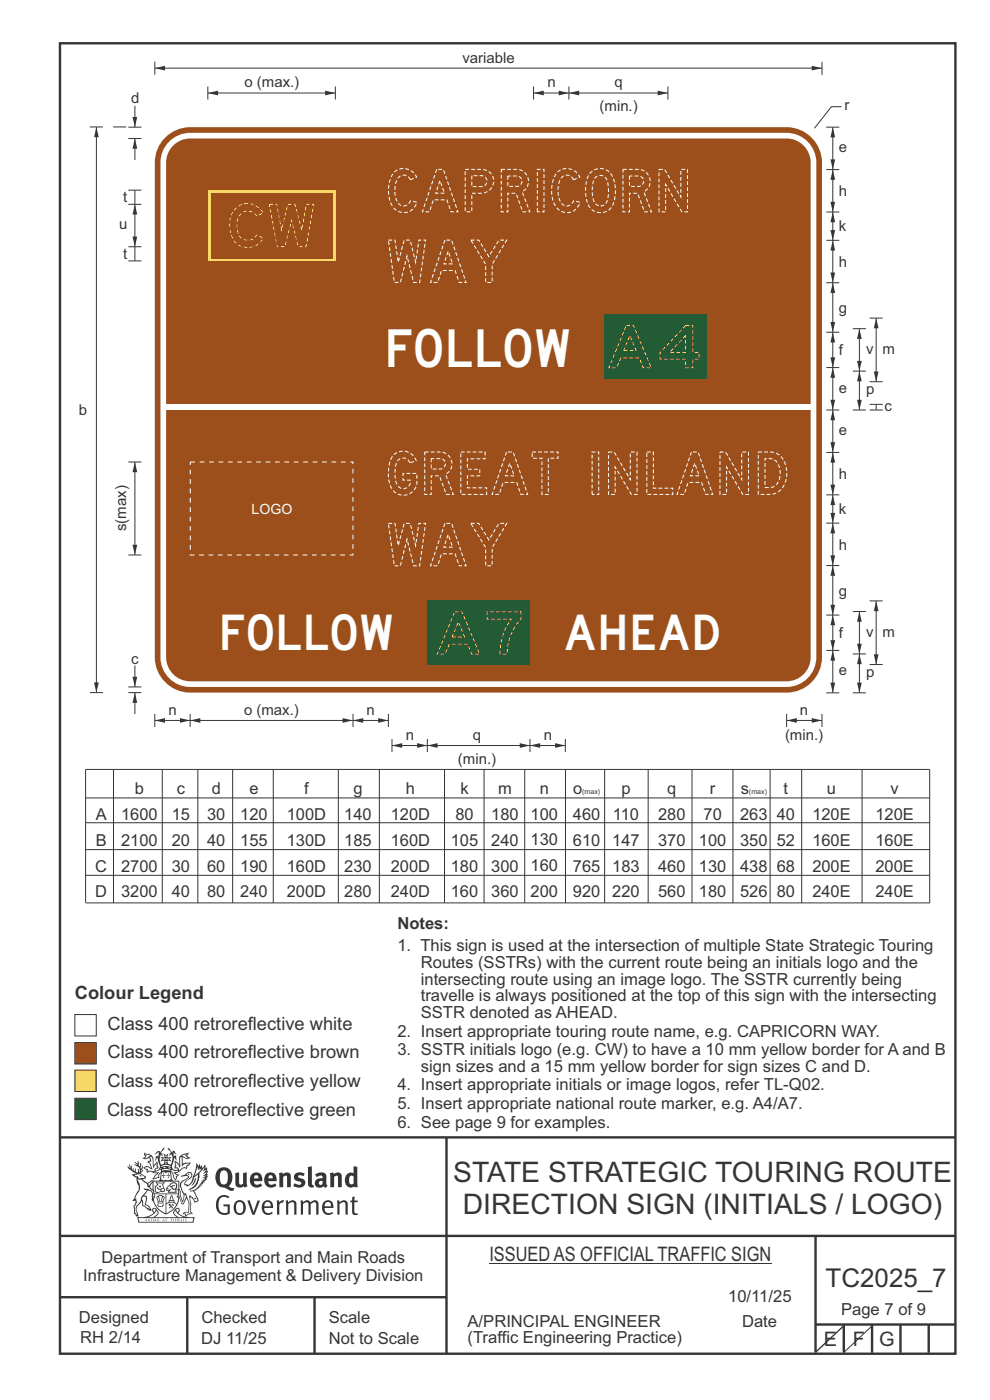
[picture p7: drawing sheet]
<svg xmlns="http://www.w3.org/2000/svg" width="210mm" height="297mm" viewBox="0 0 210 297" stroke-linecap="round" stroke-linejoin="round" font-family="sans-serif">
<path d="M12.7 9.2h190v278h-190zM12.7 241.3h190M94.7 241.4v45.8M12.7 275.2h82M12.7 262.2h190.1M39.7 275.2v12M66.7 275.2v12M173 262.1v24.9" fill="none" stroke="#373435" stroke-width=".51"/>
<g fill="#373435">
<path d="M47 248.4a2.55 2.55 0 0 0 0 2.7l.3 .2a.81 .81 0 0 0 1-1v-.5a1.04 1.04 0 0 0-1.1-1.5zM46.3 248.1a1.82 1.82 0 0 1 2.1-.2 1.82 1.82 0 0 1 .9 1.8 2.29 2.29 0 0 1-.8 2l.7 .3h.5l-.2 .6a2.87 2.87 0 0 1-2-.7 2.12 2.12 0 0 1-1.7-3.1z" fill-rule="evenodd"/>
<path d="M49.9 248.9l.8-.2v2a.46 .46 0 0 0 .3 .6 .46 .46 0 0 0 .6-.3v-2.1l.7-.2v2.4l.2 .5-.5 .3-.3-.3a1.02 1.02 0 0 1-1.2 .3 1.02 1.02 0 0 1-.6-1.1z" fill-rule="evenodd"/>
<path d="M54 249.5l-.1 .5h.9a.49 .49 0 0 0-.2-.6 .49 .49 0 0 0-.6 .1zM53.4 249.1a1.34 1.34 0 0 1 1.6-.2 1.34 1.34 0 0 1 .6 1.5v.2h-1.7a.77 .77 0 0 0 .5 .8 .77 .77 0 0 0 .9-.4l.3 .5a1.59 1.59 0 0 1-2 .2 1.59 1.59 0 0 1-.5-2.1z" fill-rule="evenodd"/>
<path d="M57 249.5l-.1 .5h1a.49 .49 0 0 0-.2-.6 .49 .49 0 0 0-.7 .1zM56.4 249.1a1.34 1.34 0 0 1 1.6-.2 1.34 1.34 0 0 1 .7 1.5v.2h-1.8a.77 .77 0 0 0 .5 .8 .77 .77 0 0 0 .9-.4l.4 .5a1.59 1.59 0 0 1-2.1 .2 1.59 1.59 0 0 1-.5-2.1z" fill-rule="evenodd"/>
<path d="M59.2 248.9l.7-.2 .1 .4a.95 .95 0 0 1 1-.3 .95 .95 0 0 1 .7 .8v2.3h-.8v-2.3a.46 .46 0 0 0-.8 .1v2.2h-.8z" fill-rule="evenodd"/>
<path d="M62.6 249.1a1.75 1.75 0 0 1 2-.1l-.2 .5-.6-.2a.43 .43 0 0 0-.6 .3l.4 .3a1.04 1.04 0 0 1 1.2 1.1 1.04 1.04 0 0 1-1.4 1l-1.2-.4 .3-.6 1 .4 .4-.4a.88 .88 0 0 0-1-.5l-.4-.2-.1-.4z" fill-rule="evenodd"/>
<path d="M65.3 247.6l.8-.2 .1 3.8 .3 .2 .1 .4a.88 .88 0 0 1-1 0 .88 .88 0 0 1-.3-1z" fill-rule="evenodd"/>
<path d="M67.8 250.6a.43 .43 0 0 0-.1 .7 .43 .43 0 0 0 .7-.1v-.7zM66.8 249.1a1.7 1.7 0 0 1 2.4 .1v1.9l.3 .4-.4 .5-.5-.4a1.03 1.03 0 0 1-1.7-.1 1.03 1.03 0 0 1 .8-1.5h.7v-.4a.8 .8 0 0 0-1.2 .1z" fill-rule="evenodd"/>
<path d="M70 248.9l.7-.2 .1 .4a.95 .95 0 0 1 1-.3 .95 .95 0 0 1 .7 .8v2.3h-.8v-2.3a.46 .46 0 0 0-.8 .1v2.2h-.8z" fill-rule="evenodd"/>
<path d="M74.3 249.5a1.48 1.48 0 0 0 0 1.7h.5l.2-.1v-1.5l-.3-.2zM75 247.4l.8 .1 .1 4.4h-.7l-.1-.2a1.26 1.26 0 0 1-1.4 0 1.26 1.26 0 0 1-.5-1.3 1.29 1.29 0 0 1 .4-1.4 1.29 1.29 0 0 1 1.4-.1z" fill-rule="evenodd"/>
<path d="M46.4 253.9a1.72 1.72 0 0 1 2.3 0l-.3 .3a1.24 1.24 0 0 0-1.4-.2 1.24 1.24 0 0 0-.6 1.4 1.49 1.49 0 0 0 1.2 1.9l.7-.1v-1.3h-.8l-.1-.4h1.3v1.9a1.93 1.93 0 0 1-2.2 0 1.93 1.93 0 0 1-.7-2.2l.2-.8z" fill-rule="evenodd"/>
<path d="M50.4 255.1a1.65 1.65 0 0 0 .2 2.2 .99 .99 0 0 0 1-1.4 .78 .78 0 0 0-.4-.8 .78 .78 0 0 0-.8 0zM50 254.9a1.33 1.33 0 0 1 1.6-.1 1.33 1.33 0 0 1 .5 1.4 1.31 1.31 0 0 1-1.3 1.6 1.31 1.31 0 0 1-1.2-1.6v-.6z" fill-rule="evenodd"/>
<path d="M52.5 254.7l.4-.1 .9 2.6 .8-2.5h.5l-1.1 3h-.5z" fill-rule="evenodd"/>
<path d="M56.3 255.2l-.2 .7h1.3a.7 .7 0 0 0-.3-.8 .7 .7 0 0 0-.8 .1zM55.9 255a1.22 1.22 0 0 1 1.5-.2 1.22 1.22 0 0 1 .5 1.5h-1.8a.93 .93 0 0 0 .5 1 .93 .93 0 0 0 1.1-.2l.2 .3a1.43 1.43 0 0 1-1.8 .1 1.43 1.43 0 0 1-.6-1.7z" fill-rule="evenodd"/>
<path d="M58.7 254.7l.4-.1 .1 .5 .4-.4 .6-.1-.2 .5a.66 .66 0 0 0-.8 .7v1.9h-.4z" fill-rule="evenodd"/>
<path d="M60.6 254.7l.4-.1 .1 .5a.94 .94 0 0 1 1-.5 .94 .94 0 0 1 .8 .8v2.3h-.5l-.1-2.5a.81 .81 0 0 0-1.2 .3v2.2h-.4z" fill-rule="evenodd"/>
<path d="M63.7 254.7l.5-.1 .1 .5 .4-.3a.78 .78 0 0 1 1.1 .3 .9 .9 0 0 1 1-.5 .9 .9 0 0 1 .8 .8v2.3h-.5l-.1-2.5a.67 .67 0 0 0-1.1 .3v2.2h-.5v-2.4l-.4-.3-.7 .4v2.3h-.5z" fill-rule="evenodd"/>
<path d="M69 255.2l-.1 .7h1.3a.7 .7 0 0 0-.3-.8 .7 .7 0 0 0-.9 .1zM68.7 255a1.22 1.22 0 0 1 1.5-.2 1.22 1.22 0 0 1 .5 1.5h-1.8a.93 .93 0 0 0 .4 1 .93 .93 0 0 0 1.2-.2l.1 .3a1.44 1.44 0 0 1-1.7 .1 1.44 1.44 0 0 1-.6-1.7z" fill-rule="evenodd"/>
<path d="M71.4 254.7l.5-.1 .1 .5a.94 .94 0 0 1 1-.5 .94 .94 0 0 1 .8 .8v2.3h-.5l-.1-2.5a.81 .81 0 0 0-1.2 .3v2.2h-.4z" fill-rule="evenodd"/>
<path d="M74.7 253.9l.5-.1v.9h.7l-.1 .3h-.6v2.2l.1 .2h.5l.1 .3a.75 .75 0 0 1-1.2-.6v-2.1h-.4v-.3h.4z" fill-rule="evenodd"/>
<path d="M30.8 244.9l1.1 .3-.9 .5h-.4l.6-.5zM31.8 245.4h.2a2.44 2.44 0 0 1 .4 1.9l.1 .5 .7-1-.1 .6 .3 .3a.57 .57 0 0 0-.6 .7l-1-.1-.5 .2 .2-.5-.8-.3 .7-.1 .9 .5 .1-.1-.6-1.3-.2-.2h.5zM30.7 244.4l-.1 .5 .2 .4-.6 .4a1.04 1.04 0 0 0 1.4-.1l.2 .6-.3 .1-.2 .4a.94 .94 0 0 1 .8 1.1l-.2-.1a1.16 1.16 0 0 0-1.5-.1l.3 .4 .4 .2 .1 .5 .2 .1 .1-.2a.94 .94 0 0 1 1.1 .2l.8 .1-1.2 1.2a1.13 1.13 0 0 0 1.2-.2l.4-.1-.1-.4 .5-.8a.83 .83 0 0 0-.6 1.1l-.3-.1-.7 .4 1.1-1.4-.5 .1-.5-.1 1.3-.5-.1-.1-.9 .4v-.3l.2-.2 .3 .1 .1-.3-.2-.4v-.6l-.1-.4-.7 1v-.7a1.42 1.42 0 0 0-1.6-1.8z" fill-rule="evenodd"/>
<path d="M38.5 245.2l.5-.2 .7-.1-.6 .3 .8 .5h-.3zM38.3 245.5l.2-.1 .1 2a1.69 1.69 0 0 1 1.6-.6l-.8 .5 .1 .5a1.1 1.1 0 0 0-1.5 .6l-.1-.5-.2-.2h-.5l.3-.4-.3-.7a1.42 1.42 0 0 1 .8 1.1l.2-.1zM37.1 246.2l.1 1-.2 .3 .1 .4h.5l.1 .2a.96 .96 0 0 1-1.1-.1l-.1 .1a1.06 1.06 0 0 0 1.3 .2v.1a.72 .72 0 0 1-1 .2l.3 .5 .6 .2-.4 .2-.1 .6-.2-.3-.4-1.1-.4-.4 .4 .9a1.54 1.54 0 0 0 .7 1.2l.2-.3a.58 .58 0 0 1 .4-.8l.2-.1h-.3l-.5-.3 .9-.5a.93 .93 0 0 1 1.2-.5v.2l.2-.2 .1-.5a.99 .99 0 0 0 .7-.8l-1.3 .1-.3 .2-.1-1.4 .9 .4 .9-.3h-.4l-.5-.4 .4-.7-.6 .2a1.46 1.46 0 0 0-1.4 2.1v.4l-.2-.4z" fill-rule="evenodd"/>
<path d="M35.6 248.9l.2 .1-.1 .3 .4 .1h-.4v.6l-.1-.6h-.3l.3-.1z" fill-rule="evenodd"/>
<path d="M34.6 248.9l.2 .1v.3l.3 .1h-.3l-.1 .6v-.6h-.4l.4-.1z" fill-rule="evenodd"/>
<path d="M34.3 248.8a.57 .57 0 0 1 .9 .2 .57 .57 0 0 1 .9-.2l.2 1.4h-.2a.57 .57 0 0 1-.9 0 .69 .69 0 0 1-1.1 0zM34.2 248.1l-.3 2.1-.2 .4h3l-.2-.4-.3-2.1h-.2v.2l-.8-.1-.8 .1v-.2z" fill-rule="evenodd"/>
<path d="M34.2 252.4a.3 .3 0 0 0 .6 0 .3 .3 0 0 0-.6 0zM33.3 250.9l.3 .3-.3 .4a.79 .79 0 0 0 0 1.3l.8-.2-.1-.3a.55 .55 0 0 1-.7-.6l.1-.1 .2 .3 .3 .2 .8-.2-.4-.7 .4-.4-.7 .2zM33 250.7l1.1 .2 .9-.2-.4 .6 .4 1.2a.56 .56 0 0 1-.8 .3l-.2 .1a.73 .73 0 0 1-.9 .1 .73 .73 0 0 1-.3-1v-.4l.6-.4z" fill-rule="evenodd"/>
<path d="M35.6 251.8l.7-.4a.58 .58 0 0 1 1-.1 .58 .58 0 0 1-.4 .9l-.3-.3a.43 .43 0 0 1 .6-.4 .57 .57 0 0 0-.8 .2l-.2-.1-.3 .1 .4 .2a.55 .55 0 0 0 .9 .4v.5h-1.3l.3-.4-.1-.1-.6 .1 .2-.3-.2-.1zM35.4 251.8l-.1 .2a.39 .39 0 0 0 .2 .6h.3l-.2 .4h1.9l-.1-.8a.86 .86 0 0 0-.1-1.3 .86 .86 0 0 0-1.3 .4z" fill-rule="evenodd"/>
<path d="M36 254.8h.8v.2h-.8zM36.4 253.8l.2 .8h-.4zM36.4 253.5l-.3 .5-.1 .6h-.2v.4l-.7 .4 .2 .1a1.48 1.48 0 0 1 2.1 .2l.2-.1-.6-.5v-.5h-.2l-.1-.6z" fill-rule="evenodd"/>
<path d="M35.8 255.4l.4 .1 .1 .3 .3-.2-.2-.2a.38 .38 0 0 1 .5 .5l-.2-.2-.3 .2 .3 .2-.3 .3-.1-.4-.4 .4-.1-.2 .4-.3-.1-.1-.2 .1z" fill-rule="evenodd"/>
<path d="M34.5 254h.2v.2l-.2 .6h-.2zM33.6 255.3h.9v.2a.55 .55 0 0 1-.8 .4v-.2l-.2-.1zM33.4 254h.2l.2 .8h-.2zM33.6 255l.8-.1 .1 .2h-.8zM33.8 253.7h.5l-.2 1.1h-.1zM33.3 253.8l-.1 .3 .3 1.1a.48 .48 0 0 0-.1 .6 .48 .48 0 0 0 .5 .2h.5a.49 .49 0 0 0 .2-.8l.3-1.1-.1-.3a1.42 1.42 0 0 0-1.5 0z" fill-rule="evenodd"/>
<path d="M33.7 251.5l.4 .1 .1 .3h-.3z" fill-rule="evenodd"/>
<path d="M41.3 250.1l.3-.2-.2 .8-.6 .8h-.2l.5-.7z" fill-rule="evenodd"/>
<path d="M39.7 249l.3-.2 .5 .2a.88 .88 0 0 1-.6 1.1 1.22 1.22 0 0 0-.8 1.3l.5 .2a.72 .72 0 0 0 .9-.4l.5-.8 .2-.6 .8-.6v.2a2.85 2.85 0 0 1-2 2.9l.1 .1a2.13 2.13 0 0 0 1.9-1.5v-.3a2.01 2.01 0 0 0 .3-1.7l1.1-1.3-.4 1 .7-.5-.7 1 .8-.4-.8 .8 .7-.2-.9 .6 .8-.1-.8 .4h.7l-.8 .3 .3 .2h-.4l.2 .3h-.4l.2 .3h-.4l.1 .2h-.1a2.16 2.16 0 0 1-2 1.1l.1 .2 .4-.1a.76 .76 0 0 1 .7 .8l.5 1.2-.6 .2a1.45 1.45 0 0 0-1.1-1.3l.2 1.8-.1 1.8 .4 .3a1.07 1.07 0 0 0-1.2 .4v-.3l-.5-.2a.87 .87 0 0 1 1.1-.1v-.7a4.4 4.4 0 0 0-.6-3.1l-.1-.3h-.2a2.16 2.16 0 0 1-.7-2.2l.3-.4 1.2-.7a.55 .55 0 0 0-.4-.8zM37.8 252.4a.76 .76 0 0 1 .3 1.1l.6 1.6 .4-1.7 .2 .1a.61 .61 0 0 1-.1 .9l-.3 .8-.2 .1-.7-1.6-.3 .1a1.18 1.18 0 0 0 .1-1.4zM41.8 247.5l.2 .7 .3-.5v.6l.4-.5a1.9 1.9 0 0 1-1.2 1.4l-.3 .3zM38.2 249.6l1.4-.2 .2 .2v.3l-.5 .2a1.26 1.26 0 0 0-.9 1.9l.2 .7a1.84 1.84 0 0 1 .1 2.1l-.4-1.4a.96 .96 0 0 0-.4-1.2l-.4 .2a.78 .78 0 0 1 0 1.3l.1 .3h.4l.4 1.1a.38 .38 0 0 0 .2 .4 .38 .38 0 0 0 .4-.1l.6-1.2a2.94 2.94 0 0 1 .4 2.5l-.1 .4h-.8l-.3 .4v.2l.4-.1 .1 .4 .2 .1a1.02 1.02 0 0 1 1.3-.5v-.4l-.3-.1 .1-1.8-.3-1.3h.1a1.14 1.14 0 0 1 .8 1 .63 .63 0 0 0 .8-.2 .63 .63 0 0 0-.2-.9l-.6-1.2 .9-.6 .2-.4h.3l-.1-.2h.4l-.1-.3h.3l-.1-.3 .5-.1-.2-.2 .6-.4v-.2h-.2l.4-.5h-.3l.3-.5-.4 .1 .4-.5v-.3l-.3 .2 .2-.7-.1-.2-.4 .3v-.8l-.6 .8-.2-.8-.2 .5-.3-.7-.1 .6-.5-.8-.1 1.4-.6 1.8a1.81 1.81 0 0 1-1 1.5l-.6-.2a1.75 1.75 0 0 1 1.1-1.2 .75 .75 0 0 0 .1-1.3 .75 .75 0 0 0-1.2 .4z" fill-rule="evenodd"/>
<path d="M41.2 254.1h.3l.2 .2-.4 .1z" fill-rule="evenodd"/>
<path d="M29.4 258.4h11.6l-.1 .8h-11.4zM31.3 258.2l.5-.1a2.48 2.48 0 0 0 1.4-1.3l.3 .5-.5 .6-.5 .3zM32.5 256.6l.3-.2 .2 .1-.3 .7zM37.2 256.8a2.65 2.65 0 0 0 1.8 1.4h-1.1l-.5-.3-.5-.6zM37.4 256.5l.2-.1 .3 .2-.3 .6zM29.2 258.2l.1 1.2h11.8l.2-1.1-.2-.1a4.1 4.1 0 0 1-3.3-.9l.3-.4-.1-.6a1.06 1.06 0 0 0-1.3 1l.2 .4 .6 .5h-4.7l.3-.1a.84 .84 0 0 0 .6-.8 .84 .84 0 0 0-.5-.8l-.3-.2h-.5l-.1 .6 .3 .4a4.2 4.2 0 0 1-3.4 .9z" fill-rule="evenodd"/>
<path d="M31 258.7l.1 .2h-.2zM31 258.5l-.3 .6 .4-.2 .2 .2z" fill-rule="evenodd"/>
<path d="M31.3 258.6h.3v.4a.25 .25 0 0 0 .2-.1 .25 .25 0 0 0-.1-.3h.1a.29 .29 0 0 1 0 .4 .29 .29 0 0 1-.4 0 .29 .29 0 0 1 0-.4z" fill-rule="evenodd"/>
<path d="M32.2 258.6a.22 .22 0 0 1 .3 .2 .22 .22 0 0 1-.3 .2zM32 258.6l.1 .4a.33 .33 0 0 0 .4 0 .33 .33 0 0 0 0-.4 .33 .33 0 0 0-.5 0z" fill-rule="evenodd"/>
<path d="M32.9 258.7l.1 .2h-.2zM32.9 258.5l-.2 .6 .3-.2 .2 .2z" fill-rule="evenodd"/>
<path d="M33.3 258.6h.2l.1 .1 .2-.1-.2 .2 .2 .3-.3-.3-.1 .3h-.1l.2-.3z" fill-rule="evenodd"/>
<path d="M34.7 258.7l.1 .2h-.2zM34.7 258.5l-.3 .6 .4-.2 .2 .2z" fill-rule="evenodd"/>
<path d="M35 258.5h.5l-.2 .1v.5h-.2l.1-.5z" fill-rule="evenodd"/>
<path d="M36.2 258.6l.3-.1-.1 .1v.2h.1h-.1v.3h-.2z" fill-rule="evenodd"/>
<path d="M36.7 258.6h.2v.5h-.2z" fill-rule="evenodd"/>
<path d="M37.3 258.6a.22 .22 0 0 1 .3 .2 .22 .22 0 0 1-.3 .2zM37.1 258.6v.4a.33 .33 0 0 0 .5 0 .33 .33 0 0 0 0-.4 .33 .33 0 0 0-.5 0z" fill-rule="evenodd"/>
<path d="M37.8 258.6l.4-.1-.2 .1v.2h.1h-.1v.2l.2 .1h-.4z" fill-rule="evenodd"/>
<path d="M38.4 258.6h.2l-.1 .4 .2 .1h-.3z" fill-rule="evenodd"/>
<path d="M38.9 258.6h.2v.5h-.2z" fill-rule="evenodd"/>
<path d="M39.3 258.6h.2h-.1l.2 .3-.2 .2-.1-.1v-.1l.2 .1z" fill-rule="evenodd"/>
<path d="M34.2 247.4a1.51 1.51 0 0 1 2 .2 2.67 2.67 0 0 0-2.1 0zM35.7 247.6l.4 .1 .1 .3-.4-.1zM34.6 247.6h.5l.1 .2h-.4zM34 247.8l.3 .2h-.3zM34.9 246.9l.3-.2 .3 .2zM34.9 245.6l.2 .1v.3h-.2zM35 245.1l.2 .2 .2-.2-.1 .3h-.2zM35.1 246.3h.2l.1 .4-.2-.2-.2 .2zM35.3 245.7l.2-.1v.4h-.2zM34.4 245.7h.3l.1 .3-.4 .1 .2-.2zM35.7 245.7h.3l-.2 .2 .2 .2-.4-.1zM32.7 244.9l1-.5-.1 1-.2-.2-.3 .2-.3 1.1 .5-1 .3 .9a1.84 1.84 0 0 1 .2 1.7l.4 .1a2.48 2.48 0 0 1 2.2 0l.2-.2-.2-.7 .7-1.8 .4 .7-.2-1-.2-.1-.2 .3v-.9l.6 .4-.6-.8-.3 .1-.1 .4-.5-.9-.5-.3 .2 .5 .6 .5-.5 .8 .4-.4a2.06 2.06 0 0 1 0 2.3l-.5-.2-.2-.6 .1-.1 .8 .2-.4-.5 .4-.5-.7 .2-.2-.2 .2-.7-.5 .4-.5-.4 .2 .7-.2 .2-.7-.2 .4 .5-.4 .5 .8-.2 .1 .1-.2 .6-.5 .2a2.02 2.02 0 0 1 0-2.2l.3 .5-.1-.7-.3-.1 .8-1.2-.4 .3-.5 .8-.2-.3a.8 .8 0 0 0-.8 .5z" fill-rule="evenodd"/>
<path d="M29.2 250.1l.3 .1a.61 .61 0 0 1 .8 .4l.3 .2a.8 .8 0 0 1 .6 1l.4 .1 .5 .5a1 1 0 0 1 .5 1.1l-.1 .7v-.5h-.1a.96 .96 0 0 0-.8-1.3l-.2-.2h-.7l-.1-.1-.1 .1 .1 .3h.6l-1.2 1.3-.2 1-.4 .6a1.33 1.33 0 0 0-.5 1.8l.2 .5a1.26 1.26 0 0 1-.5-1.5l-.1-.3a1.56 1.56 0 0 0 .4-1.7l-.3 .2 .2-.5a3.2 3.2 0 0 0 .7-3zM30.4 253.9h.4a2.06 2.06 0 0 1-.1 1.6l.7 .5 .4 .4-.6-.1-.8-.6-.1-.9a.51 .51 0 0 1 .1-.9zM28.6 249.3a1.52 1.52 0 0 1 2.1 .5l-1.1 .2-.2-.1-.1-.4h-.5zM27.5 247v.8l-.3-.4h-.1a3.1 3.1 0 0 0 1.9 1.6l-1 .1 .5 .6 .5 .1 .1 1.1a1.84 1.84 0 0 1-.3 2.5l-.4 .9-.3 .4 .2 .1 .4-.1 .1 .4-.2 .5-.3 .2 .1 1.7h.2l.3 .5 .1 .1 .4-.1-.1-.5a1.3 1.3 0 0 1-.1-1.7l.9-1 .1 1.1 .6 .2 .5 .5 .1-.1 .2 .3h.5a1.85 1.85 0 0 0-1.2-1.4l.1-.3a1.39 1.39 0 0 0 0-1.4l-.5-.1 .5-.5a.66 .66 0 0 1 .9-.4 .66 .66 0 0 1 .3 .9l-.1 .4 .2-.1v.2l-.1 .3 .2 .5 .1-.3a2.24 2.24 0 0 0 .1-2.2 .73 .73 0 0 1-.7-.7 .73 .73 0 0 1 .6-.7v-.2a.94 .94 0 0 0-.9 .8 .48 .48 0 0 1-.1-.6 .48 .48 0 0 1 .5-.2l.5-.3a.51 .51 0 0 0-.8 .2l-.5 .2-1-.8h.6l.2-.5-1.2-.7 .5-.5v-.3l-.5 .4 .1-.2a.69 .69 0 0 0 .2-1v.4l-.2 .3v-1.1l-.3-.2 .1 .6-.1 .2-.4-1.3v.7l-.6-.4 .5 .7-.6-.2 .3 .3a1 1 0 0 1 .7 1.4l-.2-.8v.9l-.5-.2v-.8l-.2 .7-.2-.1-.1-.6-.2 .4-.2-.2 .1-.7-.2 .5z" fill-rule="evenodd"/>
<path d="M29.6 249.4l.2-.1 .3 .2z" fill-rule="evenodd"/>
<path d="M32.4 250.5h5.6v2l-.2-.1v-1.7h-5.2v2.5h5.2v-.8l.1 .2-.1 1.1v-.3h-2.5v4a4.1 4.1 0 0 0 2.6-3.6l.1-.1a4 4 0 0 1-2.8 3.9 4.2 4.2 0 0 1-2.8-4.7l.1 1.2 .1-.1a3.8 3.8 0 0 0 2.5 3.4v-4h-2.5l-.2-.9z" fill-rule="evenodd"/>
<circle cx="40" cy="249.1" r=".17"/>
</g>
<path d="M173 281h29.7M179 281v6M185 281v6M191 281v6M197 281v6" fill="none" stroke="#373435" stroke-width=".51"/>
<g fill="none" stroke="#373435" stroke-width=".21">
<path d="M18.2 169.3h179M18.3 174.5h178.9M24.1 163.2v28.3M34.4 163.2v28.3M42 163.2v28.3M49.3 163.2v28.3M58 163.2v28.3M71.8 163.2v28.3M80.5 163.2v28.3M94.3 163.2v28.3M102.7 163.2v28.3M111.3 163.2v28.3"/>
<path d="M120 163.2v28.3M128.3 163.2v28.3M137.5 163.2v28.3M146.8 163.2v28.3M155.5 163.2v28.3M163.4 163.2v28.3M170.1 163.2v28.3M182.9 163.2v28.3M18.2 191.5v-28.3h179v28.3h-179M18.2 180.2h179M18.2 185.7h179M179.2 281.1l-6.1 5.7"/>
</g>
<path d="M35.4 28.8a7.5 7.5 0 0 1 4.9-1.8h126.6a7.5 7.5 0 0 1 7.5 7.5v104.9a7.5 7.5 0 0 1-7.5 7.5h-126.6a7.5 7.5 0 0 1-7.5-7.5v-104.9a7.5 7.5 0 0 1 2.6-5.7z" fill-rule="evenodd" fill="#9d4f1b"/>
<path d="M35.9 30a6.3 6.3 0 0 1 4.4-1.8h126.6a6.3 6.3 0 0 1 6.3 6.3v104.9a6.3 6.3 0 0 1-6.3 6.3h-126.6a6.3 6.3 0 0 1-6.3-6.3v-104.9a6.3 6.3 0 0 1 1.9-4.5z" fill-rule="evenodd" fill="#fefefe"/>
<path d="M37.1 30.6a5.1 5.1 0 0 1 3.2-1.2h126.6a5.1 5.1 0 0 1 5.1 5.1v104.9a5.1 5.1 0 0 1-5.1 5.1h-126.6a5.1 5.1 0 0 1-5.1-5.1v-104.9a5.1 5.1 0 0 1 1.9-3.9z" fill-rule="evenodd" fill="#9d4f1b"/>
<path d="M128.2 66.6h21.8v13.6h-21.8z" fill-rule="evenodd" fill="#235b35"/>
<path d="M34.9 85.7h137.1v1.2h-137.1z" fill-rule="evenodd" fill="#fefefe"/>
<path d="M32.8 14.5h141.6" fill="none" stroke="#373435" stroke-width=".21"/>
<g fill="#373435">
<path d="M32.8 14.5l2.2-.5v1z"/>
<path d="M172.2 14l2.2 .5-2.2 .5z"/>
</g>
<path d="M32.8 13.1v2.7M174.4 13.1v2.8M185.9 127.5v13.5" fill="none" stroke="#373435" stroke-width=".21"/>
<g fill="#373435">
<path d="M185.9 127.5l.5 2.1h-1z"/>
<path d="M185.4 138.8h1l-.5 2.2z"/>
</g>
<path d="M185.9 67.5v13.5" fill="none" stroke="#373435" stroke-width=".21"/>
<g fill="#373435">
<path d="M185.9 67.5l.5 2.1h-1z"/>
<path d="M185.4 78.8h1l-.5 2.2z"/>
</g>
<path d="M178.5 22.6h-2.1l-3.6 4.6M184.5 67.5h2.7M184.5 81h2.7M182.3 129.7v9M184.5 127.5h2.7M184.5 141h2.7" fill="none" stroke="#373435" stroke-width=".21"/>
<g fill="#373435">
<path d="M182.3 129.7l.5 2.2h-1z"/>
<path d="M181.8 136.6h1l-.5 2.1z"/>
</g>
<path d="M182.3 69.7v9M180.9 129.7h2.8M180.9 138.7h2.8" fill="none" stroke="#373435" stroke-width=".21"/>
<g fill="#373435">
<path d="M182.3 69.7l.5 2.2h-1z"/>
<path d="M181.8 76.6h1l-.5 2.1z"/>
</g>
<path d="M180.9 69.7h2.8M184.5 87h2.8M184.5 85.8h2.7M185.9 85.8v1.2" fill="none" stroke="#373435" stroke-width=".21"/>
<path d="M90.7 127.4h21.8v13.6h-21.8z" fill-rule="evenodd" fill="#235b35"/>
<g fill="none" stroke="#373435" stroke-width=".21">
<path d="M175.3 36h2.7M175.3 27h2.7M175.3 60h2.7M175.3 51h2.7M175.3 45h2.7M175.3 78h2.7M175.3 70.5h2.7M175.3 87h2.7M175.3 96h2.7M175.3 120h2.7M175.3 111h2.7M175.3 105h2.7"/>
<path d="M175.3 138h2.7M175.3 130.5h2.7M176.7 138v9"/>
</g>
<g fill="#373435">
<path d="M176.7 138l.5 2.1h-1z"/>
<path d="M176.2 144.8h1l-.5 2.2z"/>
</g>
<path d="M176.7 78v9" fill="none" stroke="#373435" stroke-width=".21"/>
<g fill="#373435">
<path d="M176.7 78l.5 2.1h-1z"/>
<path d="M176.2 84.8h1l-.5 2.2z"/>
</g>
<path d="M176.7 130.5v7.5" fill="none" stroke="#373435" stroke-width=".21"/>
<g fill="#373435">
<path d="M176.7 130.5l.5 2.1h-1z"/>
<path d="M176.2 135.8h1l-.5 2.2z"/>
</g>
<path d="M176.7 70.5v7.5" fill="none" stroke="#373435" stroke-width=".21"/>
<g fill="#373435">
<path d="M176.7 70.5l.5 2.1h-1z"/>
<path d="M176.2 75.8h1l-.5 2.2z"/>
</g>
<path d="M176.7 120v10.5" fill="none" stroke="#373435" stroke-width=".21"/>
<g fill="#373435">
<path d="M176.7 120l.5 2.1h-1z"/>
<path d="M176.2 128.3h1l-.5 2.2z"/>
</g>
<path d="M176.7 60v10.5" fill="none" stroke="#373435" stroke-width=".21"/>
<g fill="#373435">
<path d="M176.7 60l.5 2.1h-1z"/>
<path d="M176.2 68.3h1l-.5 2.2z"/>
</g>
<path d="M176.7 87v9" fill="none" stroke="#373435" stroke-width=".21"/>
<g fill="#373435">
<path d="M176.7 87l.5 2.1h-1z"/>
<path d="M176.2 93.8h1l-.5 2.2z"/>
</g>
<path d="M176.7 27v9" fill="none" stroke="#373435" stroke-width=".21"/>
<g fill="#373435">
<path d="M176.7 27l.5 2.1h-1z"/>
<path d="M176.2 33.8h1l-.5 2.2z"/>
</g>
<path d="M176.7 96v9" fill="none" stroke="#373435" stroke-width=".21"/>
<g fill="#373435">
<path d="M176.7 96l.5 2.1h-1z"/>
<path d="M176.2 102.8h1l-.5 2.2z"/>
</g>
<path d="M176.7 36v9" fill="none" stroke="#373435" stroke-width=".21"/>
<g fill="#373435">
<path d="M176.7 36l.5 2.1h-1z"/>
<path d="M176.2 42.8h1l-.5 2.2z"/>
</g>
<path d="M176.7 111v9" fill="none" stroke="#373435" stroke-width=".21"/>
<g fill="#373435">
<path d="M176.7 111l.5 2.1h-1z"/>
<path d="M176.2 117.8h1l-.5 2.2z"/>
</g>
<path d="M176.7 51v9" fill="none" stroke="#373435" stroke-width=".21"/>
<g fill="#373435">
<path d="M176.7 51l.5 2.1h-1z"/>
<path d="M176.2 57.8h1l-.5 2.2z"/>
</g>
<path d="M176.7 105v6" fill="none" stroke="#373435" stroke-width=".21"/>
<g fill="#373435">
<path d="M176.7 105l.5 2.1h-1z"/>
<path d="M176.2 108.8h1l-.5 2.2z"/>
</g>
<path d="M176.7 45v6" fill="none" stroke="#373435" stroke-width=".21"/>
<g fill="#373435">
<path d="M176.7 45l.5 2.1h-1z"/>
<path d="M176.2 48.8h1l-.5 2.2z"/>
</g>
<path d="M180.9 78.7h2.8M182.3 78.7v8.3M180.9 87h2.8" fill="none" stroke="#373435" stroke-width=".21"/>
<g fill="#373435">
<path d="M181.8 84.8h1l-.5 2.2z"/>
<path d="M182.3 78.7l.5 2.2h-1z"/>
</g>
<path d="M182.3 138.7v8.3" fill="none" stroke="#373435" stroke-width=".21"/>
<g fill="#373435">
<path d="M181.8 144.8h1l-.5 2.2z"/>
<path d="M182.3 138.7l.5 2.2h-1z"/>
</g>
<path d="M166.9 152.8h7.5" fill="none" stroke="#373435" stroke-width=".21"/>
<g fill="#373435">
<path d="M166.9 152.8l2.1-.5v1z"/>
<path d="M172.2 152.3l2.2 .5-2.2 .5z"/>
</g>
<path d="M120.7 19.7h21M166.9 151.5v2.7M174.4 151.5v2.7" fill="none" stroke="#373435" stroke-width=".21"/>
<g fill="#373435">
<path d="M120.7 19.7l2.1-.5v1z"/>
<path d="M139.5 19.2l2.2 .5-2.2 .5z"/>
</g>
<path d="M113.2 19.7h7.5M120.7 18.3v2.8M141.7 18.3v2.8" fill="none" stroke="#373435" stroke-width=".21"/>
<g fill="#373435">
<path d="M118.5 19.2l2.2 .5-2.2 .5z"/>
<path d="M113.2 19.7l2.1-.5v1z"/>
</g>
<path d="M113.2 18.3v2.8M28.6 98v19.7" fill="none" stroke="#373435" stroke-width=".21"/>
<path d="M40.4 98h34.5v19.7h-34.5z" fill="none" stroke="#fefefe" stroke-width=".21" stroke-dasharray="1 1" stroke-linecap="butt"/>
<g fill="#373435">
<path d="M28.1 115.6h1l-.5 2.1z"/>
<path d="M28.6 98l.5 2.2h-1z"/>
</g>
<path d="M27.2 98h2.8M27.2 117.7h2.8M32.8 152.8h7.5" fill="none" stroke="#373435" stroke-width=".21"/>
<g fill="#373435">
<path d="M32.8 152.8l2.2-.5v1z"/>
<path d="M38.2 152.3l2.1 .5-2.1 .5z"/>
</g>
<path d="M32.8 151.5v2.7M40.3 151.5v2.7M40.3 152.8h34.5" fill="none" stroke="#373435" stroke-width=".21"/>
<g fill="#373435">
<path d="M72.7 152.3l2.1 .5-2.1 .5z"/>
<path d="M40.3 152.8l2.2-.5v1z"/>
</g>
<path d="M74.9 152.8h7.5" fill="none" stroke="#373435" stroke-width=".21"/>
<g fill="#373435">
<path d="M74.9 152.8l2.2-.5v1z"/>
<path d="M80.2 152.3l2.2 .5-2.2 .5z"/>
</g>
<path d="M28.6 141.2v4.5M74.9 151.5v2.7M82.4 151.5v2.7M175.3 147h2.7" fill="none" stroke="#373435" stroke-width=".21"/>
<path d="M28.1 143.6h1l-.5 2.1z" fill="#373435"/>
<path d="M27.2 146.9h2.8M27.2 145.7h2.8M28.6 146.9v4.6" fill="none" stroke="#373435" stroke-width=".21"/>
<path d="M28.6 146.9l.5 2.2h-1z" fill="#373435"/>
<path d="M28.6 22.4v4.6" fill="none" stroke="#373435" stroke-width=".21"/>
<path d="M28.1 24.8h1l-.5 2.2z" fill="#373435"/>
<path d="M27.2 29.4h2.8M27.2 27h2.8M28.6 29.4v4.5" fill="none" stroke="#373435" stroke-width=".21"/>
<path d="M28.6 29.4l.5 2.1h-1z" fill="#373435"/>
<path d="M20.4 26.9v120" fill="none" stroke="#373435" stroke-width=".21"/>
<g fill="#373435">
<path d="M20.4 26.9l.5 2.2h-1z"/>
<path d="M19.9 144.8h1l-.5 2.1z"/>
</g>
<path d="M19.1 26.9h2.7M19.1 146.9h2.7" fill="none" stroke="#373435" stroke-width=".21"/>
<path d="M44.1 40.3h27v15h-27z" fill-rule="evenodd" fill="#ffd520"/>
<path d="M44.7 40.9h25.8v13.8h-25.8z" fill-rule="evenodd" fill="#9d4f1b"/>
<path d="M27.2 40.3h2.8M28.6 43.3v9" fill="none" stroke="#373435" stroke-width=".21"/>
<g fill="#373435">
<path d="M28.6 43.3l.5 2.2h-1z"/>
<path d="M28.1 50.2h1l-.5 2.1z"/>
</g>
<path d="M44.1 18.3v2.8M44.1 19.7h27M27.2 43.3h2.8M27.2 52.3h2.8M27.2 55.3h2.8M28.6 40.3v3M28.6 52.3v3" fill="none" stroke="#373435" stroke-width=".21"/>
<g fill="#373435">
<path d="M69 19.2l2.1 .5-2.1 .5z"/>
<path d="M44.1 19.7l2.2-.5v1z"/>
</g>
<path d="M71.1 18.3v2.8M24 26.9h2.8M90.6 158.2h21.8" fill="none" stroke="#373435" stroke-width=".21"/>
<g fill="#373435">
<path d="M90.6 158.2l2.2-.5v1z"/>
<path d="M110.3 157.7l2.1 .5-2.1 .5z"/>
</g>
<path d="M83.1 158.2h7.5M90.6 156.8v2.7M112.4 156.8v2.7" fill="none" stroke="#373435" stroke-width=".21"/>
<g fill="#373435">
<path d="M88.5 157.7l2.1 .5-2.1 .5z"/>
<path d="M83.1 158.2l2.2-.5v1z"/>
</g>
<path d="M83.1 156.8v2.7M112.4 158.2h7.5M119.9 156.8v2.7" fill="none" stroke="#373435" stroke-width=".21"/>
<g fill="#373435">
<path d="M117.8 157.7l2.1 .5-2.1 .5z"/>
<path d="M112.4 158.2l2.2-.5v1z"/>
</g>
<path d="M180.9 147h2.8M179.2 281.1l-6.1 5.7" fill="none" stroke="#373435" stroke-width=".21"/>
<path d="M103.8 267.9h1v.2h-1z" fill-rule="evenodd" fill="#373435"/>
<path d="M104.8 268h58.8M185.2 281.1l-6.1 5.7" fill="none" stroke="#373435" stroke-width=".21"/>
<path d="M15.9 233h4.5v4.5h-4.5z" fill-rule="evenodd" fill="#235b35" stroke="#373435" stroke-width=".21"/>
<path d="M15.9 215.2h4.5v4.6h-4.5z" fill-rule="evenodd" fill="#fefefe" stroke="#373435" stroke-width=".21"/>
<path d="M15.9 221.2h4.5v4.5h-4.5z" fill-rule="evenodd" fill="#9d4f1b" stroke="#373435" stroke-width=".21"/>
<path d="M15.9 227h4.5v4.6h-4.5z" fill-rule="evenodd" fill="#ffd520" stroke="#373435" stroke-width=".21"/>
<g font-size="9" fill="#fefefe">
<text x="82.4" y="44.9">CAPRICORN</text>
<text x="82.4" y="59.9">WAY</text>
<text x="82.4" y="104.9">GREAT INLAND</text>
<text x="82.4" y="120">WAY</text>
</g>
<g font-size="9" fill="#ffd222">
<text x="48.7" y="52.3">CW</text>
<text x="92.8" y="138.8">A7</text>
</g>
<text font-size="9" fill="#ffd520" x="129.1" y="78">A4</text>
<text font-size="8" fill="#fefefe" x="82.4" y="77.9">FOLLOW</text>
<g font-size="7.5" fill="#fefefe">
<text x="47.2" y="137.9">FOLLOW</text>
<text x="120" y="137.9">AHEAD</text>
</g>
<g font-size="6" fill="#373435">
<text x="96.1" y="250.8">STATE STRATEGIC TOURING ROUTE</text>
<text x="98.2" y="257.5">DIRECTION SIGN (INITIALS / LOGO)</text>
</g>
<text font-size="5.5" fill="#373435" x="175.1" y="273">TC2025_7</text>
<g font-size="4.2" fill="#373435">
<text x="103.8" y="267.5">ISSUED AS OFFICIAL TRAFFIC SIGN</text>
<text x="174.7" y="285.6">E</text>
<text x="180.9" y="285.6">F</text>
<text x="186.5" y="285.6">G</text>
</g>
<g font-size="3.9" fill="#373435">
<text x="15.9" y="212">Colour Legend</text>
<text x="22.8" y="218.5">Class 400 retroreflective white</text>
<text x="22.8" y="224.5">Class 400 retroreflective brown</text>
<text x="22.8" y="230.6">Class 400 retroreflective yellow</text>
<text x="22.7" y="236.7">Class 400 retroreflective green</text>
</g>
<g font-size="3.5" fill="#373435">
<text x="20.3" y="174">A</text>
<text x="25.7" y="174">1600</text>
<text x="28.6" y="168.5">b</text>
<text x="36.5" y="174">15</text>
<text x="37.5" y="168.5">c</text>
<text x="43.9" y="174">30</text>
<text x="44.9" y="168.5">d</text>
<text x="51" y="174">120</text>
<text x="52.9" y="168.5">e</text>
<text x="60.8" y="174">100D</text>
<text x="64.5" y="168.5">f</text>
<text x="73" y="174">140</text>
<text x="75" y="168.5">g</text>
<text x="82.9" y="174">120D</text>
<text x="86.1" y="168.5">h</text>
<text x="96.6" y="174">80</text>
<text x="97.7" y="168.5">k</text>
<text x="104.2" y="174">180</text>
<text x="105.7" y="168.5">m</text>
<text x="112.6" y="173.9">100</text>
<text x="114.5" y="168.4">n</text>
<text x="121.5" y="174">460</text>
<text x="121.6" y="168.5">o</text>
<text x="130" y="174">110</text>
<text x="131.8" y="168.5">p</text>
<text x="139.6" y="174">280</text>
<text x="141.5" y="168.5">q</text>
<text x="149.2" y="174">70</text>
<text x="150.6" y="168.5">r</text>
<text x="157" y="174">263</text>
<text x="157.1" y="168.5">s</text>
<text x="164.8" y="174">40</text>
<text x="166.2" y="168.5">t</text>
<text x="172.3" y="174">120E</text>
<text x="175.4" y="168.5">u</text>
<text x="185.7" y="174">120E</text>
<text x="188.9" y="168.5">v</text>
<text x="20.3" y="179.4">B</text>
<text x="25.7" y="179.4">2100</text>
<text x="36.5" y="179.4">20</text>
<text x="43.9" y="179.4">40</text>
<text x="51" y="179.4">155</text>
<text x="60.8" y="179.4">130D</text>
<text x="73" y="179.4">185</text>
<text x="82.9" y="179.4">160D</text>
<text x="95.6" y="179.4">105</text>
<text x="104.2" y="179.4">240</text>
<text x="112.6" y="179.3">130</text>
<text x="121.5" y="179.4">610</text>
<text x="129.9" y="179.4">147</text>
<text x="139.6" y="179.4">370</text>
<text x="148.3" y="179.4">100</text>
<text x="157" y="179.4">350</text>
<text x="164.8" y="179.4">52</text>
<text x="172.3" y="179.4">160E</text>
<text x="185.7" y="179.4">160E</text>
<text x="20.2" y="184.9">C</text>
<text x="25.7" y="184.9">2700</text>
<text x="36.5" y="184.9">30</text>
<text x="43.9" y="184.9">60</text>
<text x="51" y="184.9">190</text>
<text x="60.8" y="184.9">160D</text>
<text x="73" y="184.9">230</text>
<text x="82.9" y="184.9">200D</text>
<text x="95.6" y="184.9">180</text>
<text x="104.2" y="184.9">300</text>
<text x="112.6" y="184.8">160</text>
<text x="121.5" y="184.9">765</text>
<text x="129.9" y="184.9">183</text>
<text x="139.6" y="184.9">460</text>
<text x="148.3" y="184.9">130</text>
<text x="157" y="184.9">438</text>
<text x="164.8" y="184.9">68</text>
<text x="172.3" y="184.9">200E</text>
<text x="185.7" y="184.9">200E</text>
<text x="20.2" y="190.4">D</text>
<text x="25.7" y="190.4">3200</text>
<text x="36.5" y="190.4">40</text>
<text x="43.9" y="190.4">80</text>
<text x="51" y="190.4">240</text>
<text x="60.8" y="190.4">200D</text>
<text x="73" y="190.4">280</text>
<text x="82.9" y="190.4">240D</text>
<text x="95.6" y="190.4">160</text>
<text x="104.2" y="190.4">360</text>
<text x="112.6" y="190.3">200</text>
<text x="121.5" y="190.4">920</text>
<text x="129.9" y="190.4">220</text>
<text x="139.6" y="190.4">560</text>
<text x="148.3" y="190.4">180</text>
<text x="157" y="190.4">526</text>
<text x="164.8" y="190.4">80</text>
<text x="172.3" y="190.4">240E</text>
<text x="185.7" y="190.4">240E</text>
<text x="84.3" y="197">Notes:</text>
<text x="84.3" y="201.8">1. This sign is used at the intersection of multiple State Strategic Touring</text>
<text x="89.3" y="208.9">intersecting route using an image logo. The SSTR currently being</text>
<text x="89.3" y="205.3">Routes (SSTRs) with the current route being an initials logo and the</text>
<text x="89.3" y="212.4">travelle is always positioned at the top of this sign with the intersecting</text>
<text x="89.3" y="216">SSTR denoted as AHEAD.</text>
<text x="84.3" y="219.9">2. Insert appropriate touring route name, e.g. CAPRICORN WAY.</text>
<text x="84.3" y="223.8">3. SSTR initials logo (e.g. CW) to have a 10 mm yellow border for A and B</text>
<text x="89.3" y="227.4">sign sizes and a 15 mm yellow border for sign sizes C and D.</text>
<text x="84.3" y="231.3">4. Insert appropriate initials or image logos, refer TL-Q02.</text>
<text x="84.3" y="235.3">5. Insert appropriate national route marker, e.g. A4/A7.</text>
<text x="84.3" y="239.2">6. See page 9 for examples.</text>
<text x="21.6" y="267.9">Department of Transport and Main Roads</text>
<text x="17.7" y="271.8">Infrastructure Management &amp; Delivery Division</text>
<text x="16.7" y="280.6">Designed</text>
<text x="42.7" y="280.6">Checked</text>
<text x="69.7" y="280.6">Scale</text>
<text x="99.2" y="281.5">A/PRINCIPAL ENGINEER</text>
<text x="154.5" y="276.2">10/11/25</text>
<text x="157.4" y="281.5">Date</text>
<text x="178.4" y="278.9">Page 7 of 9</text>
<text x="17" y="284.8">RH 2/14</text>
<text x="42.7" y="285.1">DJ 11/25</text>
<text x="69.7" y="285.2">Not to Scale</text>
<text x="99.2" y="285">(Traffic Engineering Practice)</text>
</g>
<g font-size="3.2" fill="#373435">
<text x="98.1" y="13.4">variable</text>
<text x="27.8" y="21.8">d</text>
<text x="51.8" y="18.5">o (max.)</text>
<text x="116.1" y="18.5">n</text>
<text x="127.2" y="23.6">(min.)</text>
<text x="130.4" y="18.5">q</text>
<text x="179.1" y="23.3">r</text>
<text x="178" y="32.3">e</text>
<text x="178" y="41.6">h</text>
<text x="26.2" y="42.9">t</text>
<text x="25.3" y="48.7">u</text>
<text x="178" y="49.1">k</text>
<text x="26.2" y="54.9">t</text>
<text x="178" y="56.6">h</text>
<text x="178" y="66.4">g</text>
<text x="178" y="75.4">f</text>
<text x="183.7" y="75.1">v</text>
<text x="187.2" y="75.1">m</text>
<text x="178" y="83.3">e</text>
<text x="183.7" y="83.7">p</text>
<text x="16.7" y="88.1">b</text>
<text x="187.6" y="87.2">c</text>
<text x="178" y="92.3">e</text>
<text x="178" y="101.6">h</text>
<text x="26.8" y="112.7" transform="rotate(-90 26.8 112.7)">s(max)</text>
<text x="178" y="109.1">k</text>
<text x="178" y="116.6">h</text>
<text x="178" y="126.4">g</text>
<text x="178" y="135.4">f</text>
<text x="183.7" y="135.1">v</text>
<text x="187.2" y="135.1">m</text>
<text x="27.8" y="140.9">c</text>
<text x="178" y="143.3">e</text>
<text x="183.7" y="143.7">p</text>
<text x="35.7" y="151.6">n</text>
<text x="51.8" y="151.6">o (max.)</text>
<text x="77.8" y="151.6">n</text>
<text x="169.7" y="151.6">n</text>
<text x="86.1" y="156.9">n</text>
<text x="100.3" y="156.9">q</text>
<text x="115.3" y="156.9">n</text>
<text x="166.5" y="156.9">(min.)</text>
<text x="97.1" y="162">(min.)</text>
</g>
<text font-size="3" fill="#fefefe" x="53.3" y="108.9">LOGO</text>
<g font-size="1.5" fill="#373435">
<text x="123.5" y="168.5">(max)</text>
<text x="158.9" y="168.5">(max)</text>
</g>
</svg>
